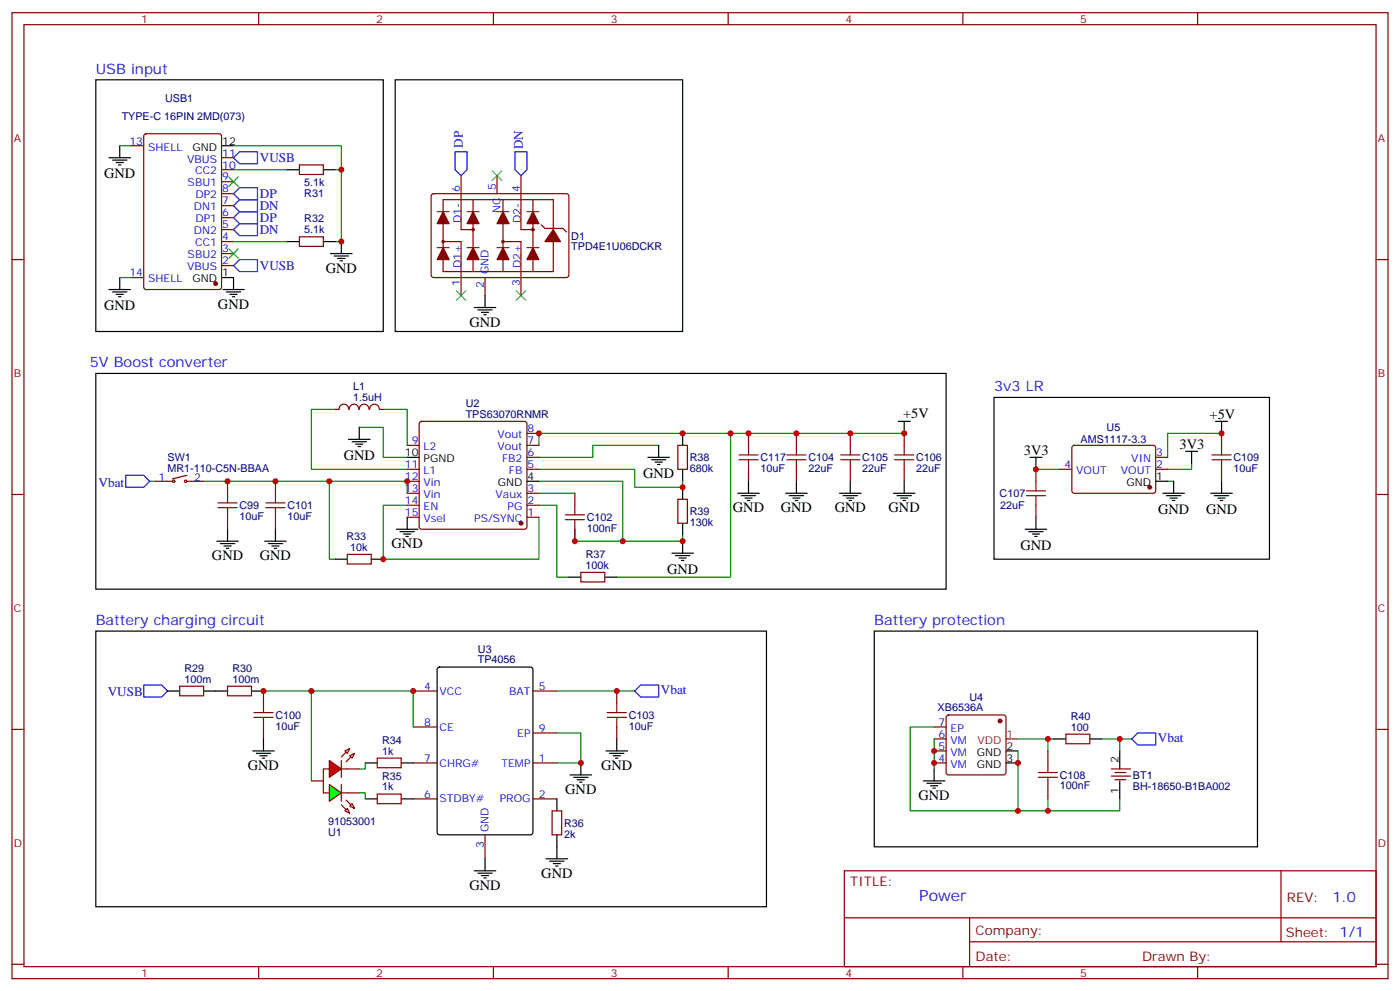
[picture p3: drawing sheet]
<svg xmlns="http://www.w3.org/2000/svg" width="412mm" height="292mm" viewBox="0 0 412 292" stroke-linecap="round" stroke-linejoin="round" font-family="sans-serif">
<g fill="none" stroke="#870000" stroke-width=".35">
<path d="M3.5 3.7h405.4v284.4h-405.4zM7.1 7.3h398.2v277.3h-398.2zM76.2 3.7v3.6M145.3 3.7v3.6M214.5 3.7v3.6M283.6 3.7v3.6M352.8 3.7v3.6M3.5 76.4h3.6M405.3 76.4h3.6M3.5 145.6h3.6M405.3 145.6h3.6M3.5 214.7h3.6"/>
<path d="M52.9 202h7.1v2.8h-7.1zM67 202h7.1v2.8h-7.1zM77.6 203.4v3.5M77.6 214v3.5M121.7 203.4h7.1M121.7 214h7.1M157 203.4h7M157 215.8h7M181.7 203.4v3.5M181.7 214v3.5M405.3 214.7h3.6M91.7 229.9h3.5"/>
<path d="M102.3 233.4h3.5M111.1 233.8h7.1v2.8h-7.1zM111.1 223.2h7.1v2.8h-7.1zM121.7 224.6h7.1M121.7 235.2h7.1M157 224.6h7M157 235.2h7M162.6 238.7h2.9v7h-2.9zM142.9 245.7v7.1M248.7 256.3h156.6v28.3h-156.6zM377.3 256.4v20.8M248.7 270.2h156.5"/>
<path d="M285.6 277.2h119.6M285.6 270.2v14.1M3.5 283.8h3.6M76.2 284.6v3.5M145.3 284.6v3.5M214.5 284.6v3.5M283.6 284.6v3.5M352.8 284.6v3.5M405.3 283.8h3.6"/>
</g>
<g fill="none" stroke="#000" stroke-width=".35">
<path d="M129 196.6l.5-.2h26.8l.6 .4 .1 48.2-.5 .7h-27l-.7-.4v-48.2zM49.4 203.4h3.5M60 203.4h7M74.1 203.4h3.5M77.6 217.5v3.6M181.7 217.5v3.6M74.4 221.1h6.4M75.5 221.8h4.2M76.6 222.5h2.1M77.3 223.2h.7M107.6 235.2h3.5M107.6 224.6h3.5"/>
<path d="M118.2 235.2h3.5M118.2 224.6h3.5M164 235.2v3.5M167.9 228.1h6.4M169 228.8h4.2M170 229.5h2.2M170.7 230.2h.7M171.1 224.6v3.5M178.5 221.1h6.4M179.6 221.8h4.2M180.6 222.5h2.1M181.3 223.2h.7"/>
<path d="M139.7 256.3h6.3M140.8 257h4.2M141.8 257.7h2.1M142.5 258.4h.7M142.9 252.8v3.5M160.9 252.8h6.3M161.9 253.5h4.3M163 254.2h2.1M163.7 254.9h.7M164 245.7v7.1"/>
</g>
<path d="M42.3 201.6h5.3l1.8 1.8-1.8 1.8h-5.3zM187 203.4l1.7-1.8h5.3v3.6h-5.3z" fill="none" stroke="#00f" stroke-width=".35"/>
<path d="M77.6 203.4h44.1v10.6M164 215.8h7.1v8.8h-7.1M164 203.4h23" fill="none" stroke="#008700" stroke-width=".35"/>
<path d="M74.8 211.2h5.6M74.8 209.8h5.6M77.6 206.9v2.9M77.6 211.2v2.8M178.9 211.2h5.6M178.9 209.8h5.6M181.7 206.9v2.9M181.7 211.2v2.8" fill="none" stroke="#a10000" stroke-width=".35"/>
<path d="M97 230.9l3.5 2.5-3.5 2.5z" fill="#0f0" stroke="#870000" stroke-width=".35"/>
<path d="M95.2 233.4h1.8M100.5 230.9v5M100.5 233.4h1.8M101.6 238.7l.7-.7 .7 1.4zM102.3 226.3h3.5M103.7 236.6l.7 1.4-1.4-.7z" fill="none" stroke="#870000" stroke-width=".35"/>
<g fill="#870000" stroke="#870000" stroke-width=".35">
<path d="M100.5 236.9l1.5 1.4z"/>
<path d="M102 235.5l1.4 1.4z"/>
</g>
<path d="M97 223.9l3.5 2.4-3.5 2.5z" fill="#f00" stroke="#870000" stroke-width=".35"/>
<g fill="none" stroke="#870000" stroke-width=".35">
<path d="M42.6 39.6l.4-.2h21.6l.6 .4 .1 44.7-.5 .7h-21.8l-.6-.4-.1-44.7zM38.8 42.9h3.5M65.3 57h3.5M65.3 53.5h3.5M65.3 50h3.5M65.3 46.4h3.5M88.2 48.5h7v2.9h-7zM127.2 57.2l.5-.2 39.4 .1 .5 .6-.1 23.6-.6 .4-39.5-.1-.4-.6v-23.3zM135.8 51.7v15.9h3.5M139.3 58.8v21.1M146.4 51.7v5.3M148.2 58.8v21.1"/>
<path d="M153.5 51.7v15.9h3.5M157 58.8v21.1M65.3 78.2h3.5M65.3 74.6h3.5M65.3 71.1h3.5M65.3 67.6h3.5M65.3 64.1h3.5M65.3 60.5h3.5M88.2 69.7h7v2.8h-7zM130.5 71.1h5.3v15.9M148.2 71.1h5.3v15.9M159.5 66.2l1 1h5.3l1.1 1.1"/>
<path d="M163 67.6v-8.8h-32.5v21.1h32.5v-8.8M38.8 81.7h3.5M142.9 81.7v5.3M55 139.9l-4.2 1.1M102.7 120.5a1.41 1.41 0 0 0-1.4-1.5 1.41 1.41 0 0 0-1.4 1.5h-1.1M102.9 120.5a1.41 1.41 0 0 1 1.4-1.5 1.41 1.41 0 0 1 1.4 1.5M105.9 120.5a1.41 1.41 0 0 1 1.4-1.5 1.41 1.41 0 0 1 1.4 1.5M108.9 120.5a1.41 1.41 0 0 1 1.4-1.5 1.41 1.41 0 0 1 1.4 1.5M111.8 120.5h1.1M119.9 138.1h3.6M119.9 131.1h3.6M123.7 124.2l.5-.2h30.3l.5 .2 .2 .5v30.4l-.2 .5-.5 .2h-30.3l-.5-.2-.2-.5v-30.4z"/>
<path d="M155.2 138.1h3.5M155.2 134.6h3.5M155.2 131.1h3.5M155.2 127.6h3.5M199.7 131.1h2.8v7h-2.8zM220.5 127.6v3.5M220.5 138.1v3.6M234.6 127.6v3.5M234.6 138.1v3.6M250.5 127.6v3.5M250.5 138.1v3.6M266.3 127.6v3.5"/>
<path d="M266.3 138.1v3.6M305.2 138.1v3.6M312.2 138.1h3.5M316 131.3l.4-.2h23.6l.4 .7v13l-.7 .4-23.5-.1-.5-.6v-12.7zM340.4 138.1h3.6M340.4 134.6h3.6M359.8 127.6v3.5M359.8 138.1v3.6M45.9 141.7h4.9M55 141.7h5M67 141.7v3.5M67 152.3v3.5"/>
<path d="M81.1 141.7v3.5M81.1 152.3v3.5M119.9 152.3h3.6M119.9 148.7h3.6M119.9 145.2h3.6M119.9 141.7h3.6M155.2 152.3h3.5M155.2 148.7h3.5M155.2 145.2h3.5M169.3 145.2v3.5M169.3 155.8v3.5M199.7 147h2.8v7h-2.8z"/>
<path d="M305.2 148.7v3.6M102.3 163.2h7.1v2.8h-7.1zM171.1 168.5h7.1v2.8h-7.1zM275.2 217.5h3.5M275.2 214h3.5M278.9 210.7l.5-.2h16.2l.5 .2 .2 .5v16.2l-.2 .5-.5 .2h-16.2l-.5-.2-.2-.5v-16.2zM314 216.1h7v2.8h-7zM97 226.3h-1.8v7.1M100.5 223.9v4.9M100.5 226.3h1.8M101.6 221.1l1.4-.8-.7 1.5zM103 222.5l1.4-.7-.7 1.4z"/>
<path d="M275.2 224.6h3.5M275.2 221.1h3.5M308.7 221.1v3.5M308.7 231.6v3.6M327.4 226.3h5.6M327.4 228.5h5.6M328.4 229.5h3.2M328.4 227.4h3.2"/>
<circle cx="130.5" cy="71.1" r=".35"/>
<circle cx="139.3" cy="67.6" r=".35"/>
<circle cx="148.2" cy="71.1" r=".35"/>
<circle cx="157" cy="67.6" r=".35"/>
<circle cx="51.2" cy="141.7" r=".35"/>
<circle cx="54.7" cy="141.7" r=".35"/>
</g>
<g fill="#870000" stroke="#870000" stroke-width=".35">
<path d="M100.5 222.8l1.5-1.4z"/>
<path d="M102 224.2l1.4-1.4z"/>
<path d="M130.5 62.3l1.8 3.5h-3.5z"/>
<path d="M130.5 72.9l1.8 3.5h-3.5z"/>
<path d="M139.3 62.3l1.8 3.5h-3.5z"/>
<path d="M139.3 72.9l1.8 3.5h-3.5z"/>
<path d="M148.2 62.3l1.7 3.5h-3.5z"/>
<path d="M148.2 72.9l1.7 3.5h-3.5z"/>
<path d="M157 62.3l1.7 3.5h-3.5z"/>
<path d="M157 72.9l1.7 3.5h-3.5z"/>
<path d="M163 67.6l2.1 3.5h-4.6z"/>
<circle cx="294.6" cy="212.2" r=".53"/>
<circle cx="63.5" cy="83.5" r=".53"/>
<circle cx="153.5" cy="154" r=".53"/>
<circle cx="338.7" cy="143.4" r=".53"/>
</g>
<g fill="none" stroke="#008700" stroke-width=".35">
<path d="M35.3 42.9h3.5M68.8 42.9h31.7v28.2h-1.7M68.8 50h15.9M98.8 50h1.7M68.8 71.1h15.9M35.3 81.7h3.5M98.8 120.5h-7.1v17.6h28.2M105.8 125.8h7.1v8.8h7M112.9 120.5h7v10.6M158.7 138.1h28.3v5.3h14.1v-1.7M194 131.1h-19.4v3.5h-15.9M215.2 127.6v42.3h-33.5"/>
<path d="M266.3 127.6h-107.6v3.5M305.2 138.1h7M351 136.4v1.7h-7M359.8 127.6h-15.8v7M44.1 141.7h1.8M60 141.7h59.9v3.5M97 141.7v22.9h1.8M119.9 148.7h-7v15.9h45.8v-12.3M158.7 148.7h5.3v21.2h3.6M158.7 141.7h24.7v17.6h-14.1v-3.5M158.7 145.2h10.6M201.1 157.6v1.7h-17.7"/>
<path d="M344 141.7h1.7M91.7 203.4v26.5M275.2 214h-7.1v24.7h31.8M275.2 217.5v8.8M299.9 217.5h8.8v3.6M308.7 217.5h1.7M324.6 217.5h8.8M329.8 217.5v3.6M105.8 233.4h1.8v1.8M107.6 224.6v1.7h-1.8M299.9 221.1v17.6h29.9v-3.5M308.7 235.2v3.5"/>
</g>
<g fill="none" stroke="#000" stroke-width=".35">
<path d="M28.2 23.5h84.7v74.1h-84.7zM116.4 23.5h84.7v74.1h-84.7zM32.1 46.4h6.4M33.2 47.1h4.2M34.2 47.8h2.1M34.9 48.5h.7M35.3 42.9v3.5M65.3 42.9h3.5M84.7 50h3.5M95.2 50h3.6M84.7 71.1h3.5M95.2 71.1h3.6"/>
<path d="M97.4 74.6h6.3M98.4 75.4h4.3M99.5 76.1h2.1M100.2 76.8h.7M100.5 71.1v3.5M32.1 85.2h6.4M33.2 85.9h4.2M34.2 86.6h2.1M34.9 87.3h.7M35.3 81.7v3.5M65.3 81.7h3.5v3.5M65.6 85.2h6.4"/>
<path d="M66.7 85.9h4.2M67.7 86.6h2.1M68.4 87.3h.7M139.7 90.5h6.3M140.8 91.2h4.2M141.8 91.9h2.1M142.5 92.6h.7M142.9 87v3.5M28.2 109.9h250.5v63.5h-250.5zM292.8 117h81.1v47.6h-81.1zM102.7 129.3h6.3M103.7 130h4.2"/>
<path d="M104.8 130.7h2.1M105.5 131.4h.7M105.8 125.8v3.5M119.9 134.6h3.6M190.9 134.6h6.3M191.9 135.3h4.2M193 136h2.1M193.7 136.7h.7M194 131.1v3.5M201.1 127.6v3.5M201.1 138.1v3.6M264.6 124h3.5"/>
<path d="M266.3 124v3.6M303.4 134.6h3.5M305.2 134.6v3.5M349.2 132.9h3.6M351 132.9v3.5M358.1 124h3.5M359.8 124v3.6M63.9 159.3h6.3M67 155.8v3.5M78 159.3h6.3M81.1 155.8v3.5M116.8 155.8h6.3"/>
<path d="M117.8 156.5h4.3M118.9 157.2h2.1M119.6 157.9h.7M119.9 152.3v3.5M155.2 141.7h3.5M201.1 143.4v3.6M201.1 154v3.6M201.1 159.3v3.5M217.3 145.2h6.4M218.4 145.9h4.2M219.4 146.6h2.1M220.1 147.3h.7"/>
<path d="M220.5 141.7v3.5M231.4 145.2h6.4M232.5 145.9h4.2M233.5 146.6h2.2M234.2 147.3h.7M234.6 141.7v3.5M247.3 145.2h6.3M248.4 145.9h4.2M249.4 146.6h2.1M250.1 147.3h.7M250.5 141.7v3.5M263.2 145.2h6.3"/>
<path d="M264.2 145.9h4.3M265.3 146.6h2.1M266 147.3h.7M266.3 141.7v3.5M302 155.8h6.3M303 156.5h4.3M304.1 157.2h2.1M304.8 157.9h.7M305.2 152.3v3.5M340.4 141.7h3.6M342.5 145.2h6.4M343.6 145.9h4.2"/>
<path d="M344.7 146.6h2.1M345.4 147.3h.7M345.7 141.7v3.5M356.7 145.2h6.3M357.7 145.9h4.2M358.8 146.6h2.1M359.5 147.3h.7M359.8 141.7v3.5M64.9 160h4.2M66 160.7h2.1M66.7 161.4h.7M79 160h4.3"/>
<path d="M80.1 160.7h2.1M80.8 161.4h.7M98.8 164.6h3.5M109.4 164.6h3.5M167.6 169.9h3.5M178.2 169.9h3.5M197.9 162.8h6.4M199 163.5h4.2M200 164.3h2.1M200.7 165h.7M28.2 185.8h197.6v81.1h-197.6zM257.5 185.8h112.9v63.5h-112.9z"/>
<path d="M310.4 217.5h3.6M321 217.5h3.6M272 229.9h6.3M273 230.6h4.3M274.1 231.3h2.1M274.8 232h.7M275.2 226.3v3.6M296.3 221.1h3.6M296.3 224.6h3.6M329.8 221.1v5.2M329.8 229.9v5.3"/>
</g>
<path d="M296.3 217.5h3.6" fill="none" stroke="#f00" stroke-width=".35"/>
<path d="M68.8 46.4l1.8-1.7h5.2v3.5h-5.2zM68.8 57l1.8-1.8h5.2v3.6h-5.2zM134.1 44.7h3.5v5.3l-1.8 1.7-1.7-1.7zM151.7 44.7h3.5v5.3l-1.7 1.7-1.8-1.7zM68.8 60.5l1.8-1.7h5.2v3.5h-5.2zM68.8 64.1l1.8-1.8h5.2v3.5h-5.2zM68.8 67.6l1.8-1.8h5.2v3.6h-5.2zM68.8 78.2l1.8-1.8h5.2v3.5h-5.2zM37 139.9h5.3l1.8 1.8-1.8 1.7h-5.3zM333.4 217.5l1.7-1.7h5.3v3.5h-5.3z" fill="none" stroke="#00f" stroke-width=".35"/>
<path d="M67.4 52.1l2.8 2.8M70.2 52.1l-2.8 2.8M145 50.3l2.8 2.8M147.8 50.3l-2.8 2.8M67.4 73.2l2.8 2.9M70.2 73.2l-2.8 2.9M134.4 85.6l2.8 2.8M137.2 85.6l-2.8 2.8M152 85.6l2.9 2.8M154.9 85.6l-2.9 2.8" fill="none" stroke="#3c3" stroke-width=".35"/>
<g fill="none" stroke="#a10000" stroke-width=".35">
<path d="M217.7 135.3h5.6M217.7 133.9h5.6M220.5 131.1v2.8M220.5 135.3v2.8M231.8 135.3h5.6M231.8 133.9h5.6M234.6 131.1v2.8M234.6 135.3v2.8M247.6 135.3h5.7M247.6 133.9h5.7M250.5 131.1v2.8M250.5 135.3v2.8"/>
<path d="M263.5 135.3h5.7M263.5 133.9h5.7M266.3 131.1v2.8M266.3 135.3v2.8M357 135.3h5.7M357 133.9h5.7M359.8 131.1v2.8M359.8 135.3v2.8M64.2 149.4h5.6M64.2 148h5.6M67 145.2v2.8M67 149.4v2.9"/>
<path d="M78.3 149.4h5.7M78.3 148h5.7M81.1 145.2v2.8M81.1 149.4v2.9M166.5 153h5.7M166.5 151.6h5.7M169.3 148.7v2.9M169.3 153v2.8M302.3 145.9h5.7M302.3 144.5h5.7M305.2 141.7v2.8M305.2 145.9v2.8"/>
<path d="M305.9 228.8h5.6M305.9 227.4h5.6M308.7 224.6v2.8M308.7 228.8v2.8"/>
</g>
<path d="M128.8 62.3h3.5M128.8 72.9h3.5M137.6 62.3h3.5M137.6 72.9h3.5M146.4 62.3h3.5M146.4 72.9h3.5M155.2 62.3h3.5M155.2 72.9h3.5" fill="none" stroke="#8c2424" stroke-width=".35"/>
<g fill="#c00">
<circle cx="77.6" cy="203.4" r=".88"/>
<circle cx="171.1" cy="224.6" r=".88"/>
<circle cx="181.7" cy="203.4" r=".88"/>
<circle cx="121.7" cy="203.4" r=".88"/>
<circle cx="91.7" cy="203.4" r=".88"/>
<circle cx="329.8" cy="217.5" r=".88"/>
<circle cx="308.7" cy="217.5" r=".88"/>
<circle cx="299.9" cy="238.7" r=".88"/>
<circle cx="299.9" cy="224.6" r=".88"/>
<circle cx="275.2" cy="221.1" r=".88"/>
<circle cx="275.2" cy="224.6" r=".88"/>
<circle cx="100.5" cy="71.1" r=".88"/>
<circle cx="100.5" cy="50" r=".88"/>
<circle cx="215.2" cy="127.6" r=".88"/>
<circle cx="201.1" cy="127.6" r=".88"/>
<circle cx="112.9" cy="164.6" r=".88"/>
<circle cx="97" cy="141.7" r=".88"/>
<circle cx="67" cy="141.7" r=".88"/>
<circle cx="81.1" cy="141.7" r=".88"/>
<circle cx="119.9" cy="141.7" r=".88"/>
<circle cx="158.8" cy="127.6" r=".88"/>
<circle cx="359.8" cy="127.6" r=".88"/>
<circle cx="305.2" cy="138.1" r=".88"/>
<circle cx="201.1" cy="159.3" r=".88"/>
<circle cx="183.4" cy="159.3" r=".88"/>
<circle cx="169.3" cy="159.3" r=".88"/>
<circle cx="201.1" cy="143.4" r=".88"/>
<circle cx="308.7" cy="238.7" r=".88"/>
<circle cx="220.5" cy="127.6" r=".88"/>
<circle cx="234.6" cy="127.6" r=".88"/>
<circle cx="250.5" cy="127.6" r=".88"/>
<circle cx="266.3" cy="127.6" r=".88"/>
</g>
<text font-size="4.6" fill="#00f" x="270.8" y="265.4">Power</text>
<g font-size="4.2" fill="#00f">
<text x="28.2" y="21.7">USB input</text>
<text x="26.5" y="108.2">5V Boost converter</text>
<text x="292.8" y="115.2">3v3 LR</text>
<text x="28.2" y="184">Battery charging circuit</text>
<text x="257.5" y="184">Battery protection</text>
<text x="392.5" y="265.6">1.0</text>
</g>
<g font-size="4.2">
<text x="30.7" y="52.5">GND</text>
<text x="96" y="80.3">GND</text>
<text x="30.7" y="91.3">GND</text>
<text x="64.2" y="90.9">GND</text>
<text x="138.3" y="96.2">GND</text>
<text x="266" y="123">+5V</text>
<text x="356.3" y="123.3">+5V</text>
<text x="101.3" y="135.4">GND</text>
<text x="301.6" y="133.9">3V3</text>
<text x="347.5" y="132.2">3V3</text>
<text x="189.4" y="140.7">GND</text>
<text x="215.9" y="150.8">GND</text>
<text x="230" y="150.8">GND</text>
<text x="245.9" y="150.8">GND</text>
<text x="261.8" y="150.8">GND</text>
<text x="341.1" y="151.3">GND</text>
<text x="355.3" y="151.2">GND</text>
<text x="115.4" y="161.4">GND</text>
<text x="300.6" y="161.8">GND</text>
<text x="62.4" y="165">GND</text>
<text x="76.6" y="165">GND</text>
<text x="196.5" y="168.8">GND</text>
<text x="73" y="226.7">GND</text>
<text x="177.1" y="226.7">GND</text>
<text x="166.5" y="233.8">GND</text>
<text x="270.6" y="235.5">GND</text>
<text x="138.3" y="262">GND</text>
<text x="159.5" y="258.4">GND</text>
</g>
<g font-size="3.9" fill="#00f">
<text x="76.6" y="47.7">VUSB</text>
<text x="136.3" y="43.5" transform="rotate(-90 136.3 43.5)">DP</text>
<text x="154" y="43.9" transform="rotate(-90 154 43.9)">DN</text>
<text x="76.6" y="58.3">DP</text>
<text x="76.5" y="61.8">DN</text>
<text x="76.6" y="65.4">DP</text>
<text x="76.5" y="68.9">DN</text>
<text x="76.6" y="79.4">VUSB</text>
<text x="29.1" y="143.3">Vbat</text>
<text x="31.7" y="204.8">VUSB</text>
<text x="194.7" y="204.3">Vbat</text>
<text x="341.1" y="218.4">Vbat</text>
</g>
<g font-size="3.9" fill="#800">
<text x="250.5" y="260.9">TITLE:</text>
<text x="379.1" y="265.6">REV:</text>
<text x="287.4" y="275.1">Company:</text>
<text x="378.7" y="275.7">Sheet: 1/1</text>
<text x="287.4" y="282.8">Date:</text>
<text x="336.4" y="282.9">Drawn By:</text>
</g>
<g font-size="3.2" fill="#800">
<text x="41.6" y="6.7">1</text>
<text x="110.8" y="6.7">2</text>
<text x="179.9" y="6.7">3</text>
<text x="249.1" y="6.7">4</text>
<text x="318.2" y="6.7">5</text>
<text x="4.1" y="41.8">A</text>
<text x="405.9" y="41.8">A</text>
<text x="4.1" y="111">B</text>
<text x="405.9" y="111">B</text>
<text x="4.1" y="180.1">C</text>
<text x="405.9" y="180.1">C</text>
<text x="4.1" y="249.3">D</text>
<text x="405.9" y="249.3">D</text>
<text x="41.6" y="287.5">1</text>
<text x="110.8" y="287.5">2</text>
<text x="179.9" y="287.5">3</text>
<text x="249.1" y="287.5">4</text>
<text x="318.2" y="287.5">5</text>
</g>
<g font-size="3.2" fill="#000080">
<text x="48.6" y="30">USB1</text>
<text x="35.8" y="35.3">TYPE-C 16PIN 2MD(073)</text>
<text x="89.6" y="54.9">5.1k</text>
<text x="89.6" y="58.1">R31</text>
<text x="89.6" y="65.5">R32</text>
<text x="89.6" y="68.7">5.1k</text>
<text x="168.3" y="70.5">D1</text>
<text x="168.3" y="73.7">TPD4E1U06DCKR</text>
<text x="104" y="117.9">1.5uH</text>
<text x="104" y="114.8">L1</text>
<text x="137.2" y="119.8">U2</text>
<text x="137.2" y="123">TPS63070RNMR</text>
<text x="318.3" y="130.4">AMS1117-3.3</text>
<text x="326" y="126.9">U5</text>
<text x="49.4" y="135.7">SW1</text>
<text x="203.2" y="135.8">R38</text>
<text x="224" y="135.8">C117</text>
<text x="238.1" y="135.8">C104</text>
<text x="254" y="135.8">C105</text>
<text x="269.9" y="135.8">C106</text>
<text x="363.4" y="135.7">C109</text>
<text x="49.4" y="138.9">MR1-110-C5N-BBAA</text>
<text x="203.2" y="138.9">680k</text>
<text x="224" y="138.9">10uF</text>
<text x="238.1" y="139">22uF</text>
<text x="254" y="139">22uF</text>
<text x="269.9" y="139">22uF</text>
<text x="363.4" y="138.9">10uF</text>
<text x="70.6" y="149.8">C99</text>
<text x="84.7" y="149.8">C101</text>
<text x="294.4" y="146.4">C107</text>
<text x="294.6" y="149.9">22uF</text>
<text x="70.6" y="153.1">10uF</text>
<text x="84.7" y="153.1">10uF</text>
<text x="172.9" y="153.3">C102</text>
<text x="203.2" y="154.8">130k</text>
<text x="203.2" y="151.7">R39</text>
<text x="102.1" y="159">R33</text>
<text x="172.9" y="156.5">100nF</text>
<text x="103.2" y="162.1">10k</text>
<text x="172.5" y="167.4">100k</text>
<text x="172.5" y="164.3">R37</text>
<text x="54.3" y="197.8">R29</text>
<text x="68.5" y="197.8">R30</text>
<text x="140.8" y="195.3">TP4056</text>
<text x="140.8" y="192.1">U3</text>
<text x="54.3" y="200.9">100m</text>
<text x="68.4" y="200.9">100m</text>
<text x="276.2" y="209.4">XB6536A</text>
<text x="285.6" y="206.3">U4</text>
<text x="81.1" y="214.8">10uF</text>
<text x="81.1" y="211.6">C100</text>
<text x="185.2" y="214.8">10uF</text>
<text x="185.2" y="211.6">C103</text>
<text x="315.4" y="215.1">100</text>
<text x="315.4" y="211.9">R40</text>
<text x="112.6" y="219">R34</text>
<text x="112.6" y="222.1">1k</text>
<text x="112.6" y="232.7">1k</text>
<text x="112.6" y="229.6">R35</text>
<text x="312.2" y="232.3">100nF</text>
<text x="312.2" y="229.2">C108</text>
<text x="333.7" y="232.4">BH-18650-B1BA002</text>
<text x="333.7" y="229.3">BT1</text>
<text x="96.7" y="242.9">91053001</text>
<text x="166.2" y="243.4">R36</text>
<text x="96.7" y="246.1">U1</text>
<text x="166.2" y="246.5">2k</text>
</g>
<g font-size="3.2" fill="#00f">
<text x="38.1" y="42.5">13</text>
<text x="43.6" y="44.3">SHELL</text>
<text x="55.1" y="47.8">VBUS</text>
<text x="65.4" y="46.1">11</text>
<text x="57.5" y="51.4">CC2</text>
<text x="65.4" y="53.1">9</text>
<text x="65.4" y="49.6">10</text>
<text x="55.3" y="54.9">SBU1</text>
<text x="57.6" y="58.4">DP2</text>
<text x="65.4" y="56.7">8</text>
<text x="135.5" y="56.7" transform="rotate(-90 135.5 56.7)">6</text>
<text x="146" y="56" transform="rotate(-90 146 56)">5</text>
<text x="153.1" y="56.7" transform="rotate(-90 153.1 56.7)">4</text>
<text x="57.1" y="61.9">DN1</text>
<text x="57.6" y="65.5">DP1</text>
<text x="65.4" y="63.7">6</text>
<text x="65.4" y="60.2">7</text>
<text x="135.8" y="65.7" transform="rotate(-90 135.8 65.7)">D1-</text>
<text x="147.5" y="62.7" transform="rotate(-90 147.5 62.7)">NC</text>
<text x="153.5" y="65.7" transform="rotate(-90 153.5 65.7)">D2-</text>
<text x="57.1" y="69">DN2</text>
<text x="65.4" y="70.8">4</text>
<text x="65.4" y="67.2">5</text>
<text x="55.3" y="76.1">SBU2</text>
<text x="57.5" y="72.5">CC1</text>
<text x="65.4" y="77.8">2</text>
<text x="65.4" y="74.3">3</text>
<text x="38.1" y="81.4">14</text>
<text x="43.6" y="83.1">SHELL</text>
<text x="55.1" y="79.6">VBUS</text>
<text x="135.8" y="78.9" transform="rotate(-90 135.8 78.9)">D1+</text>
<text x="143.9" y="80.6" transform="rotate(-90 143.9 80.6)">GND</text>
<text x="153.5" y="78.9" transform="rotate(-90 153.5 78.9)">D2+</text>
<text x="135.5" y="84.1" transform="rotate(-90 135.5 84.1)">1</text>
<text x="142.5" y="84.8" transform="rotate(-90 142.5 84.8)">2</text>
<text x="153.1" y="84.1" transform="rotate(-90 153.1 84.1)">3</text>
<text x="121.3" y="130.7">9</text>
<text x="146.6" y="129">Vout</text>
<text x="155.4" y="130.7">7</text>
<text x="155.4" y="127.2">8</text>
<text x="119.3" y="137.8">11</text>
<text x="124.8" y="132.5">L2</text>
<text x="146.6" y="132.5">Vout</text>
<text x="147.9" y="136">FB2</text>
<text x="155.4" y="137.8">5</text>
<text x="155.4" y="134.3">6</text>
<text x="313.5" y="137.8">4</text>
<text x="333.2" y="136">VIN</text>
<text x="340.6" y="137.8">2</text>
<text x="340.6" y="134.3">3</text>
<text x="46.7" y="141.7">1</text>
<text x="57.1" y="141.7">2</text>
<text x="119.3" y="141.3">12</text>
<text x="124.8" y="139.6">L1</text>
<text x="124.8" y="143.1">Vin</text>
<text x="149.9" y="139.6">FB</text>
<text x="317" y="139.6">VOUT</text>
<text x="330.2" y="139.6">VOUT</text>
<text x="119.3" y="144.9">13</text>
<text x="119.3" y="148.4">14</text>
<text x="124.8" y="146.6">Vin</text>
<text x="146" y="146.6">Vaux</text>
<text x="155.4" y="148.4">2</text>
<text x="155.4" y="144.9">3</text>
<text x="119.3" y="151.9">15</text>
<text x="124.8" y="150.1">EN</text>
<text x="124.8" y="153.7">Vsel</text>
<text x="139.7" y="153.7">PS/SYNC</text>
<text x="149.5" y="150.1">PG</text>
<text x="155.4" y="151.9">1</text>
<text x="125" y="203.1">4</text>
<text x="158.7" y="203.1">5</text>
<text x="129.5" y="204.5">VCC</text>
<text x="150" y="204.5">BAT</text>
<text x="125" y="213.6">8</text>
<text x="129.5" y="215.1">CE</text>
<text x="158.7" y="215.4">9</text>
<text x="276.5" y="213.6">7</text>
<text x="280" y="215.4">EP</text>
<text x="152.4" y="216.8">EP</text>
<text x="276.5" y="220.7">5</text>
<text x="276.5" y="217.2">6</text>
<text x="280" y="218.9">VM</text>
<text x="125" y="224.2">7</text>
<text x="129.5" y="225.6">CHRG#</text>
<text x="147.7" y="225.6">TEMP</text>
<text x="158.7" y="224.2">1</text>
<text x="276.5" y="224.2">4</text>
<text x="280" y="226">VM</text>
<text x="280" y="222.5">VM</text>
<text x="125" y="234.8">6</text>
<text x="129.5" y="236.2">STDBY#</text>
<text x="147.2" y="236.2">PROG</text>
<text x="158.7" y="234.8">2</text>
<text x="143.9" y="245" transform="rotate(-90 143.9 245)">GND</text>
<text x="142.5" y="249.5" transform="rotate(-90 142.5 249.5)">3</text>
</g>
<g font-size="3.2">
<text x="56.7" y="44.3">GND</text>
<text x="65.4" y="42.5">12</text>
<text x="56.7" y="83.1">GND</text>
<text x="65.4" y="81.4">1</text>
<text x="119.3" y="134.3">10</text>
<text x="124.8" y="136">PGND</text>
<text x="146.6" y="143.1">GND</text>
<text x="155.4" y="141.3">4</text>
<text x="331.8" y="143.1">GND</text>
<text x="340.6" y="141.3">1</text>
<text x="296.5" y="220.7">2</text>
<text x="287.7" y="222.5">GND</text>
<text x="287.7" y="226">GND</text>
<text x="296.5" y="224.2">3</text>
<text x="329.5" y="224.6" transform="rotate(-90 329.5 224.6)">2</text>
<text x="329.5" y="233.7" transform="rotate(-90 329.5 233.7)">1</text>
</g>
<g font-size="3.2" fill="#f00">
<text x="288" y="218.9">VDD</text>
<text x="296.5" y="217.2">1</text>
</g>
</svg>
